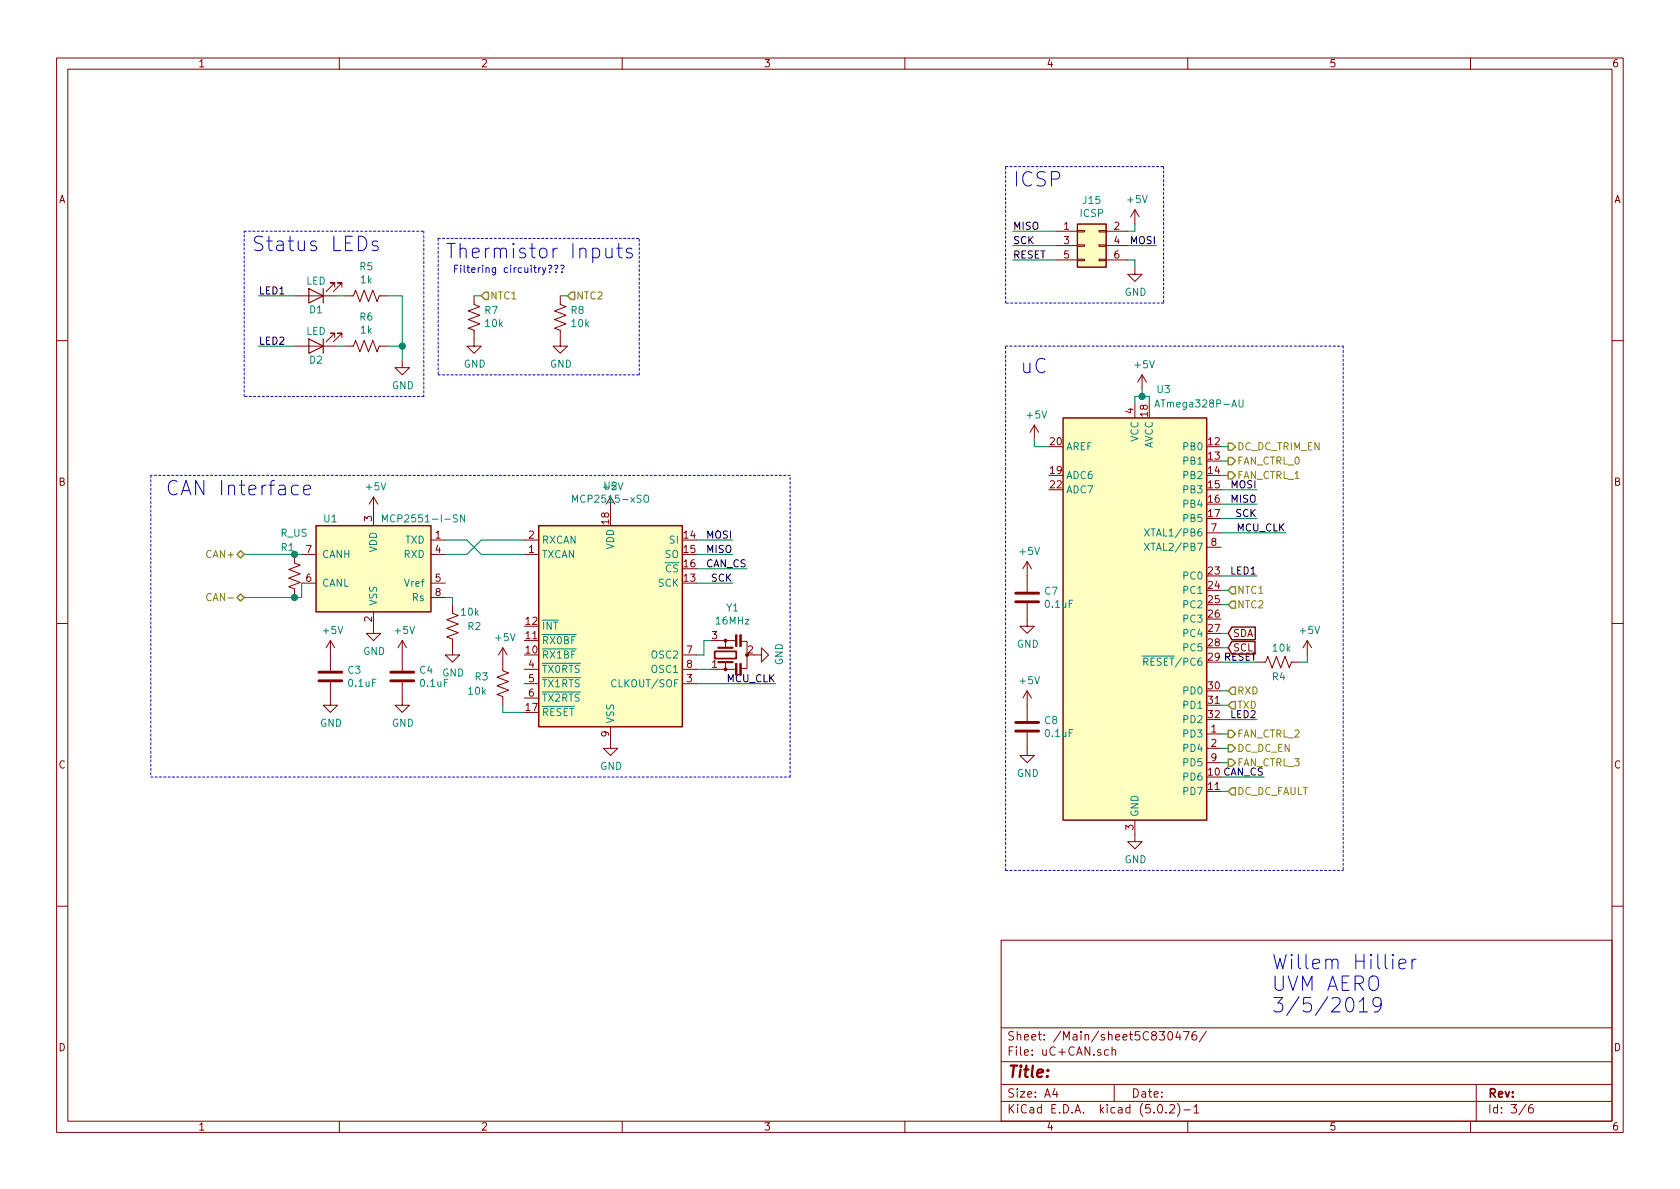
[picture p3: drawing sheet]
<svg xmlns="http://www.w3.org/2000/svg" width="297mm" height="210mm" viewBox="0 0 297 210" stroke-linecap="round" stroke-linejoin="round" font-family="sans-serif">
<g fill="none" stroke="#840000" stroke-width=".18">
<path d="M10 10.3h277v189.9h-277zM12 12.2h273v186.1h-273zM60 10.3v1.9M110 10.3v1.9M160 10.3v1.9M210 10.3v1.9M260 10.3v1.9M200.7 37.1v2.5M200.7 37.1l-.8 1.2M200.7 37.1l.7 1.2M52.1 52.3h7.6M59.2 50.8v-.8h-.8h.8l-1.5 1.6"/>
<path d="M59.2 59.7v-.8h-.8h.8l-1.5 1.5M60.5 50.8v-.8h-.8h.8l-1.6 1.6M60.5 59.7v-.8h-.8h.8l-1.6 1.5M61 52.3h1.5l.4-1 .7 2 .8-2 .8 2 .7-2 .8 2 .4-1h1.5M83.8 52.3v1.5l1 .4-2 .8 2 .7-2 .8 2 .8-2 .7 1 .4v2.8h1.3l-1.3 1.3-1.3-1.3h1.3M99.1 52.3v1.5l1 .4-2.1 .8 2.1 .7-2.1 .8 2.1 .8-2.1 .7 1.1 .4v2.8h1.2l-1.2 1.3-1.3-1.3h1.3M186.7 40.9h3.8M186.7 43.4h3.8M186.7 46h3.8M190.5 45.8h1.3v.3h-1.3zM190.5 43.3h1.3v.3h-1.3zM190.5 40.8h1.3v.2h-1.3z"/>
<path d="M194.3 45.8h1.3v.3h-1.3zM194.3 43.3h1.3v.3h-1.3zM194.3 40.8h1.3v.2h-1.3zM195.6 40.9h3.8M195.6 43.4h3.8M195.6 46h3.8M200.7 47.2v1.3h1.2l-1.2 1.3-1.3-1.3h1.3M10 60.2h2M52.1 61.2h7.6M61 61.2h1.5l.4-1 .7 2 .8-2 .8 2 .7-2 .8 2 .4-1h1.5M71.1 63.7v1.3h1.3l-1.3 1.3-1.3-1.3h1.3M182.9 75.2l-.8 1.2"/>
<path d="M182.9 75.2v2.5M182.9 75.2l.7 1.2M200.7 71.4v2.5M201.9 66.3l-.7 1.3M201.9 66.3v2.5M201.9 66.3l.8 1.3M285 60.2h2M52.1 98v1.6l1 .3-2 .8 2 .8-2 .7 2 .8-2 .8 1 .3v1.6M53.3 98h2.6M66 87.9v5.1M66 87.9l-.7 1.2M66 87.9l.8 1.2"/>
<path d="M76.2 95.5h2.5M76.2 98h2.5M92.7 95.5h2.5M92.7 98h2.5M107.9 87.9v2.5M181.6 99.3v5.3M181.6 99.3l-.8 1.3M181.6 99.3l.8 1.3M213.4 94.2h2.5M213.4 96.8h2.5M10 110.3h2M53.3 103.1h2.6"/>
<path d="M58.4 113.3v5.3M58.4 113.3l-.7 1.2M58.4 113.3l.8 1.2M66 108.2v3.8h1.3l-1.3 1.3-1.2-1.3h1.2M71.1 113.3v5.3M71.1 113.3l-.7 1.2M71.1 113.3l.8 1.2M76.2 103.1h2.5M76.2 105.7h2.5M80 106.9v1.6l1 .3-2 .8 2 .8-2 .7 2 .8-2 .7 1 .4v2.8h1.3l-1.3 1.3-1.3-1.3h1.3M88.9 114.5v4.1l1 .4-2 .8 2 .7-2 .8 2 .7-2 .8 1 .4v1.5M88.9 114.5l-.8 1.3"/>
<path d="M88.9 114.5l.8 1.3M92.7 118.4h2.5M120.6 118.4h2.6M120.6 115.8h2.6M127 118.4h3M127 113.3h3M128.3 113.3v1.2M128.3 117.2v1.2M131.1 113.4h1v4.8h-1.2M133.3 115.8h1.3v-1.3l1.3 1.3-1.3 1.3v-1.3M181.6 106.7v4h1.3l-1.3 1.3-1.3-1.3h1.3M222.2 117.1h1.6l.4-1 .7 2 .8-2 .7 2 .8-2 .8 2 .3-1h1.6"/>
<path d="M231.1 113.3l-.7 1.2M231.1 113.3v2.5M231.1 113.3l.8 1.2M285 110.3h2M58.4 120.6v4.1h1.3l-1.3 1.3-1.3-1.3h1.3M71.1 120.6v4.1h1.3l-1.3 1.3-1.3-1.3h1.3M92.7 120.9h2.5M92.7 123.4h2.5M107.9 128.5v3.8h1.3l-1.3 1.3-1.2-1.3h1.2M120.6 120.9h2.6M181.6 129.5v4.1h1.3l-1.3 1.3-1.3-1.3h1.3M181.6 122.2v5.3"/>
<path d="M181.6 122.2l-.8 1.2M181.6 122.2l.8 1.2M213.4 129.8h2.5M213.4 132.3h2.5M213.4 134.9h2.5M200.7 145v3.8h1.2l-1.2 1.3-1.3-1.3h1.3M10 160.2h2M177 166.3h108v32h-108zM285 160.2h2M60 198.3v1.9M110 198.3v1.9M160 198.3v1.9"/>
<path d="M177 194.8h108M177 191.8h108M177 187.8h108M177 181.8h108M186.5 192.5l-.4 1h1M186.8 193v1M196 185.7l-.4-.1-.3 .3v.6l.3 .1 .4-.1M196.6 185.7l.2-.1 .4 .1 .1 .9M196.6 185.1v1.5M197 191.8v3M204.8 195.5l.4-.2a.94 .94 0 0 1 0 1.5 .79 .79 0 0 1-.4-1.3zM206.2 196.7v.1"/>
<path d="M206.6 182.6l.4-.2a.94 .94 0 0 1 0 1.5 .82 .82 0 0 1-.4-1.3zM206.8 195.5l.2-.2h.4l.2 .2 .1 .3-.1 .2-.8 .8h.9M208.2 195.1a1.71 1.71 0 0 1 0 2.3M208.3 182.3l-.4 1.1h.9M208.6 182.9v1M209.2 182.4h1.1l-.7 1.5M209.3 196.3h1.2M210 198.3v1.9M211.1 195.8l.4-.5v1.5M211.1 196.8h.9M211.5 182.4a.62 .62 0 0 0-.8 .7l.1 .7 .2 .1 .5-.1 .1-.5-.1-.2-.5-.1-.3 .3M213.3 182.3l-1.3 2"/>
<path d="M260 198.3v1.9M261 191.8v6.5M269.8 195.2l-1.2 2M271 195.3a.62 .62 0 0 0-.7 .7v.7l.3 .1 .4-.1 .1-.5-.1-.2-.4-.1-.3 .3"/>
</g>
<g fill="#ffffc2" stroke="#ffffc2" stroke-width=".18">
<path d="M55.9 93h20.3v15.2h-20.3z"/>
<path d="M188 73.9h25.4v71.1h-25.4z"/>
<path d="M190.5 39.6h5.1v7.6h-5.1z"/>
<path d="M95.2 93h25.4v35.5h-25.4z"/>
</g>
<path d="M190.5 39.6h5.1v7.6h-5.1zM188 73.9h25.4v71.1h-25.4zM55.9 93h20.3v15.2h-20.3zM95.2 93h25.4v35.5h-25.4zM217.8 110.9h4.1v2.2h-4.1l-.6-1.1zM217.8 113.4h4.1v2.3h-4.1l-.6-1.2z" fill="none" stroke="#840000" stroke-width=".25"/>
<g fill="none" stroke="#008484" stroke-width=".18">
<path d="M204.2 72l.4-1.3 .4 1.3M204.3 71.6h.6M219.1 70.7v1l.2 .3h.3l.2-.3v-1M67.6 92.3v-1.3l.4 .9 .5-.9v1.3M82.1 91v1.3l-.7-1.3v1.3M101.2 88.8v-1.3l.5 1 .4-1v1.3M109.3 85.4l.4 1.2 .4-1.2M113.9 87.7a.45 .45 0 0 1 .7 0 .88 .88 0 0 1-.2 1.1h-.4a1.07 1.07 0 0 1-.1-1.1zM202.4 93.5l.8 1.3M202.4 96.1l.8 1.2M203.2 93.5l-.8 1.3M203.2 96.1l-.8 1.2"/>
<path d="M201.9 116h1.3M202.2 117h.6l.2-.2-.1-.3-.2-.1h-.5v1.2M202.5 117l.5 .6"/>
</g>
<g fill="none" stroke="#008400" stroke-width=".18">
<path d="M200.7 39.6v1.3h-1.3M45.7 52.3h6.4M59.7 52.3h1.3M68.6 52.3h2.5v11.4M83.8 52.3h1.3M99.1 52.3h1.2M179.1 40.9h7.6M179.1 43.4h7.6M179.1 46h7.6M199.4 46h1.3v1.2M199.4 43.4h5.1M45.7 61.2h6.4"/>
<path d="M59.7 61.2h1.3M68.6 61.2h2.5M182.9 77.7v1.3h2.5M200.7 71.4v-1.3h2.5v1.3M201.9 68.8v1.3M215.9 79h1.3M43.2 98h10.1M78.7 95.5h3.8l2.6 2.5h7.6M92.7 95.5h-7.6l-2.6 2.5h-3.8M123.2 95.5h6.3M123.2 98h6.3M215.9 89.1h6.3"/>
<path d="M215.9 91.7h6.3M215.9 86.6h6.3M215.9 81.5h1.3M215.9 84.1h1.3M215.9 94.2h11.4M53.3 103.1v2.6h-10.1M78.7 105.7h1.3v1.2M123.2 103.1h6.3M123.2 100.6h8.9M123.2 118.4h2.5M125.7 113.3h-1.2v2.5h-1.3M215.9 101.8h6.3"/>
<path d="M215.9 114.5h1.3M215.9 112h1.3M215.9 117.1h6.3M215.9 104.4h1.3M215.9 106.9h1.3M231.1 115.8v1.3h-1.2M88.9 124.7v1.3h3.8M123.2 120.9h14M215.9 127.2h6.3M215.9 129.8h1.3M215.9 134.9h1.3M215.9 137.4h7.6"/>
<path d="M215.9 132.3h1.3M215.9 139.9h1.3M215.9 122.2h1.3M215.9 124.7h1.3"/>
</g>
<path d="M56.4 118.9h4.1M69.1 118.9h4.1M179.6 106.4h4M179.6 104.9h4M56.4 120.4h4.1M69.1 120.4h4.1M179.6 129.3h4M179.6 127.8h4" fill="none" stroke="#840000" stroke-width=".51"/>
<g fill="none" stroke="#0000c2" stroke-width=".18">
<path d="M66.8 42.7l-.6-.1-.3 .1-.1 .3 .1 .4 .9 .2 .1 .2-.1 .4-.3 .1-.7-.1M96.5 47.3l-.4 1.2-.2 .1M97 47l.4-.1 .2 .2-.4 .6M97.2 48.1v.1M98 47l.5-.1 .1 .2-.3 .6M98.3 48.1v.1M99.1 47l.4-.1 .2 .2-.3 .6M99.4 48.1v.1M107.1 43.9v1.3l.1 .3a.68 .68 0 0 0 1-.2M108.2 43.9v1.7M109 43.9h1M109.4 43v2.2l.1 .3 .5 .1"/>
<path d="M111.7 44l-.6-.1-.3 .1-.1 .2 .1 .4 .9 .3 .1 .2-.1 .4-.2 .1-.8-.1M52.7 85.9l-.7-.1-.2 .1-.3 .4v.7l.3 .4 .2 .1 .7-.1M53.7 86.6l1.2-.2-.1-.5-.7-.1-.4 .4v.9l.1 .3 .3 .1 .7-.1M240.3 177.1l.3-.1 .5-.6v2.5M240.3 178.9h1.5M244.2 177.5l-.2 .3-.3 .2-.7-.2-.3-.3v-.6l.3-.4a.83 .83 0 0 1 1.1 .1 1.69 1.69 0 0 1-.6 2.3h-.5M247.3 170.5l1.3-.3-.2-.5-.7-.1-.4 .4v.9l.2 .3 .2 .1 .7-.1M249.7 169.6v1.7M250.4 169.6a.64 .64 0 0 0-.7 .5"/>
</g>
<g fill="#008400" stroke="#008400" stroke-width=".25">
<circle cx="201.9" cy="70.1" r=".51"/>
<circle cx="71.1" cy="61.2" r=".51"/>
<circle cx="52.1" cy="98" r=".51"/>
<circle cx="52.1" cy="105.7" r=".51"/>
</g>
<g fill="none" stroke="#0000c2" stroke-width=".18" stroke-dasharray=".4 .4">
<path d="M177.8 29.5h27.9M205.7 29.5v24.1M43.2 40.9h31.7M74.9 40.9v29.2M77.5 42.2h35.5M77.5 42.2v24.1M177.8 53.6v-24.1M205.7 53.6h-27.9M43.2 70.1v-29.2M74.9 70.1h-31.7M77.5 66.3h35.5M113 66.3v-24.1"/>
<path d="M177.8 61.2h59.7M237.5 61.2v92.7M26.7 84.1v53.3M139.7 84.1h-113M26.7 137.4h113M139.7 137.4v-53.3M177.8 153.9v-92.7M177.8 153.9h59.7"/>
</g>
<path d="M54.6 51l2.5 1.3-2.5 1.3zM54.6 59.9l2.5 1.3-2.5 1.3zM57.1 51v2.6M57.1 59.9v2.6" fill="none" stroke="#840000" stroke-width=".2"/>
<g fill="none" stroke="#848400" stroke-width=".25">
<path d="M85.7 51.7h.7v1.3h-.7l-.6-.7zM101 51.7h.6v1.3h-.6l-.7-.7zM217.2 78.4h.6l.6 .6-.6 .6h-.6zM41.9 98l.6-.6 .7 .6-.7 .7zM217.2 80.9h.6l.6 .6-.6 .7h-.6zM217.2 83.4h.6l.6 .7-.6 .6h-.6zM41.9 105.7l.6-.7 .7 .7-.7 .6zM217.8 106.3h.6v1.3h-.6l-.6-.7zM217.8 103.8h.6v1.2h-.6l-.6-.6zM217.2 129.2h.6l.6 .6-.6 .6h-.6zM217.2 134.2h.6l.6 .7-.6 .6h-.6zM217.2 131.7h.6l.6 .6-.6 .7h-.6z"/>
<path d="M217.8 139.3h.6v1.3h-.6l-.6-.7zM217.8 121.5h.6v1.3h-.6l-.6-.6zM217.8 124.1h.6v1.2h-.6l-.6-.6z"/>
</g>
<path d="M37.3 105.1a.6 .6 0 0 0-.8 .4 .6 .6 0 0 0 .6 .7l.2-.1" fill="none" stroke="#848400" stroke-width=".18"/>
<g fill="#840000" stroke="#840000" stroke-width=".18">
<path d="M130.8 117.3h.3v2.1h-.3z"/>
<path d="M130 117.3h.3v2.1h-.3z"/>
<path d="M130.8 112.3h.3v2h-.3z"/>
<path d="M130 112.3h.3v2h-.3z"/>
<circle cx="128.3" cy="118.4" r=".25"/>
<circle cx="128.3" cy="113.3" r=".25"/>
</g>
<path d="M126.4 115.2h3.8v1.3h-3.8z" fill="none" stroke="#840000" stroke-width=".3"/>
<path d="M127 117.1h2.5M127 114.5h2.5" fill="none" stroke="#840000" stroke-width=".38"/>
<g font-size="3.5" fill="#0000c2">
<text x="179.1" y="33">ICSP</text>
<text x="44.4" y="44.4">Status LEDs</text>
<text x="78.7" y="45.7">Thermistor Inputs</text>
<text x="180.3" y="66">uC</text>
<text x="29.2" y="87.6">CAN Interface</text>
<text x="224.8" y="171.4">Willem Hillier</text>
<text x="224.8" y="175.3">UVM AERO</text>
<text x="224.8" y="179.1">3/5/2019</text>
</g>
<text font-size="2.8" fill="#840000" x="178" y="190.5">Title:</text>
<g font-size="2.1" fill="#840000">
<text x="178" y="184">Sheet: /Main/sheet5C830476/</text>
<text x="178" y="186.7">File: uC+CAN.sch</text>
<text x="178" y="196.9">KiCad E.D.A. kicad (5.0.2)-1</text>
<text x="178" y="194.1">Size: A4</text>
<text x="200" y="194.1">Date:</text>
<text x="263" y="194.1">Rev:</text>
<text x="263" y="196.9">Id: 3/6</text>
</g>
<g font-size="1.8" fill="#840000">
<text x="35" y="11.9">1</text>
<text x="85" y="11.9">2</text>
<text x="135" y="11.9">3</text>
<text x="185" y="11.9">4</text>
<text x="235" y="11.9">5</text>
<text x="285" y="11.9">6</text>
<text x="10.4" y="35.9">A</text>
<text x="285.4" y="35.9">A</text>
<text x="188.1" y="40.6">1</text>
<text x="197" y="40.6">2</text>
<text x="188.1" y="43.2">3</text>
<text x="188.1" y="45.7">5</text>
<text x="197" y="43.2">4</text>
<text x="197" y="45.7">6</text>
<text x="200.4" y="73.1" transform="rotate(-90 200.4 73.1)">4</text>
<text x="202.9" y="73.6" transform="rotate(-90 202.9 73.6)">18</text>
<text x="185.7" y="83.8">19</text>
<text x="185.7" y="78.7">20</text>
<text x="213.7" y="78.7">12</text>
<text x="213.7" y="81.3">13</text>
<text x="213.7" y="83.8">14</text>
<text x="10.4" y="85.9">B</text>
<text x="185.7" y="86.4">22</text>
<text x="213.7" y="86.4">15</text>
<text x="213.7" y="88.9">16</text>
<text x="285.4" y="85.9">B</text>
<text x="65.8" y="92.2" transform="rotate(-90 65.8 92.2)">3</text>
<text x="77" y="95.2">1</text>
<text x="93.5" y="95.2">2</text>
<text x="107.7" y="92.7" transform="rotate(-90 107.7 92.7)">18</text>
<text x="121" y="95.2">14</text>
<text x="213.7" y="91.4">17</text>
<text x="214.1" y="94">7</text>
<text x="54.1" y="97.8">7</text>
<text x="77" y="97.8">4</text>
<text x="93.5" y="97.8">1</text>
<text x="121" y="97.8">15</text>
<text x="121" y="100.3">16</text>
<text x="213.7" y="101.6">23</text>
<text x="214.1" y="96.5">8</text>
<text x="54.1" y="102.9">6</text>
<text x="77" y="102.9">5</text>
<text x="77" y="105.4">8</text>
<text x="121" y="102.9">13</text>
<text x="213.7" y="104.1">24</text>
<text x="213.7" y="106.7">25</text>
<text x="65.8" y="110" transform="rotate(-90 65.8 110)">2</text>
<text x="93" y="113">11</text>
<text x="93" y="110.5">12</text>
<text x="125.9" y="113">3</text>
<text x="213.7" y="109.2">26</text>
<text x="213.7" y="111.8">27</text>
<text x="218" y="112.6">SDA</text>
<text x="93" y="115.6">10</text>
<text x="93.5" y="118.1">4</text>
<text x="121.4" y="115.6">7</text>
<text x="121.4" y="118.1">8</text>
<text x="125.9" y="118.1">1</text>
<text x="132.2" y="115.6">2</text>
<text x="213.7" y="114.3">28</text>
<text x="218" y="115.2">SCL</text>
<text x="93" y="125.7">17</text>
<text x="93.5" y="120.6">5</text>
<text x="93.5" y="123.2">6</text>
<text x="121.4" y="120.6">3</text>
<text x="213.7" y="121.9">30</text>
<text x="213.7" y="124.5">31</text>
<text x="107.7" y="130.3" transform="rotate(-90 107.7 130.3)">9</text>
<text x="213.7" y="127">32</text>
<text x="214.1" y="129.5">1</text>
<text x="10.4" y="135.9">C</text>
<text x="214.1" y="132.1">2</text>
<text x="214.1" y="134.6">9</text>
<text x="285.4" y="135.9">C</text>
<text x="213.7" y="139.7">11</text>
<text x="200.4" y="146.8" transform="rotate(-90 200.4 146.8)">3</text>
<text x="10.4" y="185.9">D</text>
<text x="285.4" y="185.9">D</text>
<text x="35" y="199.9">1</text>
<text x="85" y="199.9">2</text>
<text x="135" y="199.9">3</text>
<text x="185" y="199.9">4</text>
<text x="235" y="199.9">5</text>
<text x="285" y="199.9">6</text>
</g>
<g font-size="1.8" fill="#008484">
<text x="199.4" y="35.9">+5V</text>
<text x="191" y="38.4">ICSP</text>
<text x="191.6" y="36.1">J15</text>
<text x="63.7" y="47.8">R5</text>
<text x="54.1" y="50.3">LED</text>
<text x="63.8" y="50.1">1k</text>
<text x="198.8" y="52.3">GND</text>
<text x="54.1" y="59.2">LED</text>
<text x="54.8" y="55.4">D1</text>
<text x="63.7" y="56.7">R6</text>
<text x="63.8" y="59">1k</text>
<text x="85.8" y="55.5">R7</text>
<text x="85.9" y="57.8">10k</text>
<text x="101" y="55.5">R8</text>
<text x="101.1" y="57.8">10k</text>
<text x="54.8" y="64.3">D2</text>
<text x="82" y="65">GND</text>
<text x="97.2" y="65">GND</text>
<text x="200.7" y="65.1">+5V</text>
<text x="69.3" y="68.8">GND</text>
<text x="204.6" y="69.5">U3</text>
<text x="181.7" y="74">+5V</text>
<text x="205" y="72.1">ATmega328P-AU</text>
<text x="188.5" y="79.6">AREF</text>
<text x="201.3" y="78.2" transform="rotate(-90 201.3 78.2)">VCC</text>
<text x="203.8" y="79.4" transform="rotate(-90 203.8 79.4)">AVCC</text>
<text x="209.4" y="79.6">PB0</text>
<text x="209.4" y="82.2">PB1</text>
<text x="64.8" y="86.7">+5V</text>
<text x="102" y="88.9">MCP2515-xSO</text>
<text x="106.8" y="86.6">U2</text>
<text x="188.5" y="84.7">ADC6</text>
<text x="188.5" y="87.2">ADC7</text>
<text x="209.4" y="84.7">PB2</text>
<text x="209.4" y="87.2">PB3</text>
<text x="209.4" y="89.8">PB4</text>
<text x="49.6" y="94.9">R_US</text>
<text x="57.3" y="92.4">U1</text>
<text x="68.9" y="92.4">MCP2551-I-SN</text>
<text x="203.3" y="94.9">XTAL1/PB6</text>
<text x="209.4" y="92.3">PB5</text>
<text x="49.7" y="97.5">R1</text>
<text x="56.9" y="98.7">CANH</text>
<text x="66.7" y="97.7" transform="rotate(-90 66.7 97.7)">VDD</text>
<text x="71.5" y="98.7">RXD</text>
<text x="71.7" y="96.1">TXD</text>
<text x="95.8" y="98.7">TXCAN</text>
<text x="95.8" y="96.1">RXCAN</text>
<text x="108.6" y="97.2" transform="rotate(-90 108.6 97.2)">VDD</text>
<text x="117.6" y="98.7">SO</text>
<text x="117.7" y="101.2">CS</text>
<text x="118.5" y="96.1">SI</text>
<text x="180.4" y="98.1">+5V</text>
<text x="203.3" y="97.4">XTAL2/PB7</text>
<text x="56.9" y="103.8">CANL</text>
<text x="66.7" y="107.2" transform="rotate(-90 66.7 107.2)">VSS</text>
<text x="71.8" y="103.8">Vref</text>
<text x="72.9" y="106.3">Rs</text>
<text x="116.4" y="103.8">SCK</text>
<text x="184.7" y="105.2">C7</text>
<text x="184.9" y="107.5">0.1uF</text>
<text x="209.4" y="102.5">PC0</text>
<text x="209.4" y="105">PC1</text>
<text x="209.4" y="107.6">PC2</text>
<text x="57.2" y="112.1">+5V</text>
<text x="69.9" y="112.1">+5V</text>
<text x="81.6" y="108.9">10k</text>
<text x="82.8" y="111.4">R2</text>
<text x="87.7" y="113.4">+5V</text>
<text x="95.8" y="113.9">RX0BF</text>
<text x="95.8" y="111.4">INT</text>
<text x="126.7" y="110.4">16MHz</text>
<text x="128.5" y="108.1">Y1</text>
<text x="209.4" y="110.1">PC3</text>
<text x="209.4" y="112.6">PC4</text>
<text x="229.9" y="112.1">+5V</text>
<text x="61.5" y="119.1">C3</text>
<text x="64.2" y="115.8">GND</text>
<text x="74.2" y="119.1">C4</text>
<text x="78.2" y="119.6">GND</text>
<text x="95.8" y="116.5">RX1BF</text>
<text x="95.8" y="119">TX0RTS</text>
<text x="115.3" y="116.5">OSC2</text>
<text x="115.3" y="119">OSC1</text>
<text x="138.4" y="117.6" transform="rotate(-90 138.4 117.6)">GND</text>
<text x="179.8" y="114.5">GND</text>
<text x="203" y="117.7">RESET/PC6</text>
<text x="209.4" y="115.2">PC5</text>
<text x="225.1" y="115.2">10k</text>
<text x="61.7" y="121.5">0.1uF</text>
<text x="74.4" y="121.5">0.1uF</text>
<text x="82.9" y="122.9">10k</text>
<text x="84" y="120.3">R3</text>
<text x="95.8" y="121.5">TX1RTS</text>
<text x="95.8" y="124.1">TX2RTS</text>
<text x="108.6" y="121.5">CLKOUT/SOF</text>
<text x="180.4" y="121">+5V</text>
<text x="209.4" y="122.8">PD0</text>
<text x="209.4" y="125.3">PD1</text>
<text x="225" y="120.3">R4</text>
<text x="56.6" y="128.5">GND</text>
<text x="69.3" y="128.5">GND</text>
<text x="95.8" y="126.6">RESET</text>
<text x="108.6" y="128" transform="rotate(-90 108.6 128)">VSS</text>
<text x="184.7" y="128">C8</text>
<text x="184.9" y="130.3">0.1uF</text>
<text x="209.4" y="130.4">PD3</text>
<text x="209.4" y="127.9">PD2</text>
<text x="106.1" y="136.1">GND</text>
<text x="179.8" y="137.4">GND</text>
<text x="209.4" y="133">PD4</text>
<text x="209.4" y="135.5">PD5</text>
<text x="209.4" y="138">PD6</text>
<text x="209.4" y="140.6">PD7</text>
<text x="201.3" y="144.5" transform="rotate(-90 201.3 144.5)">GND</text>
<text x="198.8" y="152.6">GND</text>
</g>
<g font-size="1.8">
<text x="179.1" y="40.6">MISO</text>
<text x="179.1" y="43.2">SCK</text>
<text x="179.1" y="45.7">RESET</text>
<text x="199.9" y="43.2">MOSI</text>
<text x="45.7" y="52.1">LED1</text>
<text x="45.7" y="61">LED2</text>
<text x="217.7" y="88.9">MISO</text>
<text x="217.7" y="86.4">MOSI</text>
<text x="125" y="95.2">MOSI</text>
<text x="218.5" y="91.4">SCK</text>
<text x="218.7" y="94">MCU_CLK</text>
<text x="124.8" y="100.3">CAN_CS</text>
<text x="125" y="97.8">MISO</text>
<text x="217.7" y="101.6">LED1</text>
<text x="125.8" y="102.9">SCK</text>
<text x="213.7" y="116.8">29 RESET</text>
<text x="128.5" y="120.6">MCU_CLK</text>
<text x="217.7" y="127">LED2</text>
</g>
<text font-size="1.8" fill="#0000c2" x="80" y="48.3">Filtering circuitry???</text>
<g font-size="1.8" fill="#848400">
<text x="86.6" y="53">NTC1</text>
<text x="101.9" y="53">NTC2</text>
<text x="218.7" y="82.2">FAN_CTRL_0</text>
<text x="218.7" y="79.6">DC_DC_TRIM_EN</text>
<text x="218.7" y="84.7">FAN_CTRL_1</text>
<text x="36.8" y="98.7">CAN+</text>
<text x="37.2" y="106.3">CAN-</text>
<text x="218.7" y="107.6">NTC2</text>
<text x="218.7" y="105">NTC1</text>
<text x="218.7" y="122.8">RXD</text>
<text x="218.7" y="125.3">TXD</text>
<text x="218.7" y="130.4">FAN_CTRL_2</text>
<text x="213.7" y="137.2">10 CAN_CS</text>
<text x="218.7" y="135.5">FAN_CTRL_3</text>
<text x="218.7" y="133">DC_DC_EN</text>
<text x="218.7" y="140.6">DC_DC_FAULT</text>
</g>
</svg>
